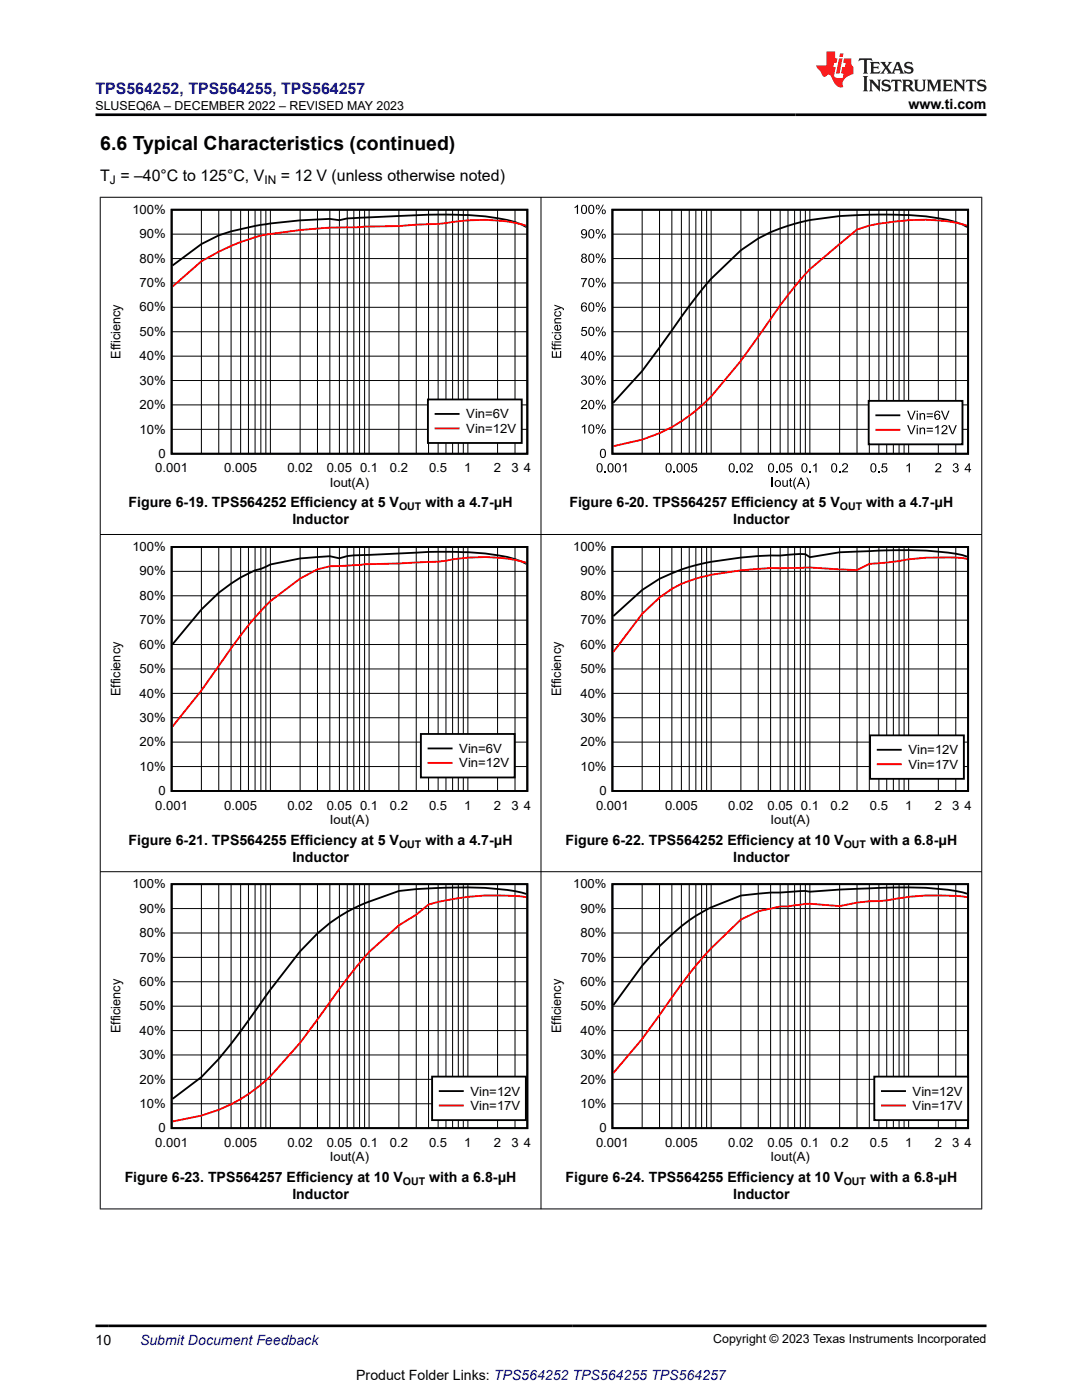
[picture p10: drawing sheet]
<svg xmlns="http://www.w3.org/2000/svg" width="216mm" height="279mm" viewBox="0 0 216 279" stroke-linecap="round" stroke-linejoin="round" font-family="sans-serif">
<path d="M34.2 41.9h71v48.7h-71zM105 45.3a15.2 15.2 0 0 0-5.7-1.8 95.5 95.5 0 0 0-19.7-.4l-10.3 .5-1.6 .3-1.9-.2a90.8 90.8 0 0 0-14.9 1.4l-1.3 .3a27.7 27.7 0 0 0-9.4 3.3l-5.8 4.3" fill="none" stroke="#000" stroke-width=".37"/>
<g fill="none" stroke="#000" stroke-width=".2">
<path d="M34.2 56.5h71M34.2 51.6h71M34.2 46.7h71M40.2 41.9v48.7M43.7 41.9v48.7M46.1 41.9v48.7M48 41.9v48.7M49.6 41.9v48.7M50.9 41.9v48.7M52 41.9v48.7M53 41.9v48.7M54 41.9v48.7"/>
<path d="M59.9 41.9v48.7M63.3 41.9v48.7M65.8 41.9v48.7M67.7 41.9v48.7M69.3 41.9v48.7M70.6 41.9v48.7M71.7 41.9v48.7M72.8 41.9v48.7M73.6 41.9v48.7M79.6 41.9v48.7M83.1 41.9v48.7M85.5 41.9v48.7"/>
<path d="M87.4 41.9v48.7M89 41.9v48.7M90.3 41.9v48.7M91.4 41.9v48.7M92.4 41.9v48.7M93.4 41.9v48.7M99.3 41.9v48.7M102.8 41.9v48.7M34.2 75.9h71M34.2 71.1h71M34.2 66.2h71M34.2 61.3h71"/>
<path d="M34.2 85.7h71M34.2 80.8h71"/>
</g>
<path d="M105 45.1a35.5 35.5 0 0 0-16-.6l-3.5 .2a131.5 131.5 0 0 1-12.7 .5l-3.5 .2a105.1 105.1 0 0 0-17.3 1.6l-1.1 .3a41.8 41.8 0 0 0-10.7 4.8l-5.8 5.1" fill="none" stroke="#f00" stroke-width=".37"/>
<path d="M85.4 79.7h18.7v8.7h-18.7z" fill-rule="evenodd" fill="#fff"/>
<path d="M122.2 41.9h71v48.7h-71zM193 45.3a15.7 15.7 0 0 0-5.8-1.7 93.5 93.5 0 0 0-19.7-.5l-5.9 .8a34.2 34.2 0 0 0-13.8 6l-6.8 6.8-3.5 4.4-9.4 12.9-5.7 6.4M85.4 79.7h18.7v8.7h-18.7zM86.9 82.6h4.6" fill="none" stroke="#000" stroke-width=".37"/>
<path d="M193 45a36.5 36.5 0 0 0-16.1-.6l-3.4 .6-2.5 .8-9.4 7.9-3 3.5a125 125 0 0 0-7.3 10l-3.5 4.8-5.9 7.1a32.6 32.6 0 0 1-19.5 9.9M86.9 85.5h4.6" fill="none" stroke="#f00" stroke-width=".37"/>
<g fill="#000">
<path d="M114.6 41.3l.7-.4v1.8h-.2v-1.4l-.5 .2zM115.9 55.5h1.3l-.6 1.1-.2 .7h-.2l.1-.5 .6-1.1h-1zM110.7 66.9l.3-.2 .1 .2-.2 .2a.46 .46 0 0 0 .4 .5 .46 .46 0 0 0 .4-.6l-.2-.1v-.2a.63 .63 0 0 1 .4 .9 .63 .63 0 0 1-1 .2l-.3-.4zM110.7 62.3l.3-.2 .1 .2-.2 .1a.46 .46 0 0 0 .4 .6 .46 .46 0 0 0 .4-.6l-.2-.1v-.2a.63 .63 0 0 1 .4 .9 .63 .63 0 0 1-1 .1l-.3-.3zM110.1 70.1h.2v1.1h.6v-1h.2v1h.7v-1.1h.2v1.3h-1.9zM110.1 69.1l.2 .1 .1 .3h.2v-.3h.2v.3h1.2v.2h-1.2v.2h-.2v-.2a.41 .41 0 0 1-.4-.1 .41 .41 0 0 1-.1-.5zM110.1 68.4l.2 .1 .1 .3h.2v-.3h.2v.3h1.2v.2h-1.2v.2h-.2v-.2a.41 .41 0 0 1-.4-.1 .41 .41 0 0 1-.1-.5zM110.7 63.6l.2-.1h1.1v.2h-.8a.31 .31 0 0 0-.4 .2 .31 .31 0 0 0 .2 .4h1v.3h-1.4v-.2h.2l-.2-.3zM110.6 60.8l1.4 .5a.46 .46 0 0 1 .5 .6h-.2v-.3l-.3-.1-1.4 .5v-.2l1.1-.4-1.1-.4zM116.1 75.1a.49 .49 0 0 1 .8-.1 .49 .49 0 0 1-.1 .8 .58 .58 0 0 1 0 1 .58 .58 0 0 1-.9-.5h.3a.37 .37 0 0 0 .4 .3 .37 .37 0 0 0 .3-.5 .37 .37 0 0 0-.5-.2v-.2a.32 .32 0 0 0 .4-.3 .32 .32 0 0 0-.3-.3 .32 .32 0 0 0-.3 .4l-.3-.1zM116.1 65.3h1v.2h-.8l-.1 .5a.62 .62 0 0 1 .9 .3 .62 .62 0 0 1-.4 .8 .62 .62 0 0 1-.8-.5l.3-.1a.41 .41 0 0 0 .6 .3 .41 .41 0 0 0 .1-.7 .41 .41 0 0 0-.7 0l-.2 .1zM116.1 85.2l.7-.5v1.8h-.2v-1.4l-.5 .3z"/>
<path d="M116.1 80a.6 .6 0 0 1 1 .1 .6 .6 0 0 1-.4 .9l-.5 .4h.9v.2h-1.2l.2-.4a1.09 1.09 0 0 0 .7-1.1l-.4-.1-.2 .4-.3-.1zM120.6 94h.3v.3h-.3zM124.3 92.9l.7-.5v1.9h-.3v-1.5l-.4 .3zM134.4 94h.3v.3h-.3zM138.1 92.5h.9v.2h-.7l-.1 .5a.62 .62 0 0 1 .9 .3 .62 .62 0 0 1-.4 .8 .62 .62 0 0 1-.8-.5h.2a.41 .41 0 0 0 .6 .2 .41 .41 0 0 0 .1-.6 .41 .41 0 0 0-.6 0h-.3zM147 94h.2v.3h-.2zM149.2 92.6a.6 .6 0 0 1 1 .1 .6 .6 0 0 1-.4 .9l-.5 .4h.9v.3h-1.2l.2-.4a1.09 1.09 0 0 0 .7-1.2l-.4-.1-.2 .4h-.3zM154 95.3h.3v1.8h-.3zM154.8 94h.3v.3h-.3zM157.1 92.5h.9v.2h-.7l-.1 .5a.62 .62 0 0 1 .9 .3 .62 .62 0 0 1-.5 .8 .62 .62 0 0 1-.7-.5h.2a.41 .41 0 0 0 .6 .2 .41 .41 0 0 0 .1-.6 .41 .41 0 0 0-.6 0h-.3zM156.1 95.8h.2v.8a.34 .34 0 0 0 .4 .4 .34 .34 0 0 0 .3-.5v-.7h.2v1.3h-.2v-.1a.48 .48 0 0 1-.6 .2 .48 .48 0 0 1-.3-.6zM157.6 95.5l.2-.1v.4h.3v.2h-.3v.8l.3 .3a.33 .33 0 0 1-.4 0 .33 .33 0 0 1-.1-.3v-.8h-.2v-.2h.2z"/>
<path d="M158.7 95.3h.2l-.1 .2a2 2 0 0 0 .1 2.2 1.45 1.45 0 0 1-.5-1.8zM160.9 95.3a1.41 1.41 0 0 1 .5 1.6l-.4 .8h-.1a2.05 2.05 0 0 0 0-2.4zM161.5 94h.2v.3h-.2zM162.2 92.9l.7-.5v1.9h-.2v-1.5l-.5 .3zM167.4 94h.3v.3h-.3zM168.2 92.6a.6 .6 0 0 1 .9 .1 .6 .6 0 0 1-.3 .9l-.5 .4h.9v.3h-1.2l.2-.4a1.09 1.09 0 0 0 .7-1.2l-.4-.1-.2 .4h-.3zM175.2 94h.3v.3h-.3zM176.1 92.5h.9v.2h-.8l-.1 .5a.62 .62 0 0 1 .9 .3 .62 .62 0 0 1-.4 .8 .62 .62 0 0 1-.8-.5h.3a.41 .41 0 0 0 .6 .2 .41 .41 0 0 0 .1-.6 .41 .41 0 0 0-.6 0h-.3zM180.9 92.9l.7-.5v1.9h-.3v-1.5l-.4 .3zM186.8 92.6a.6 .6 0 0 1 .9 .1 .6 .6 0 0 1-.3 .9l-.5 .4h.9v.3h-1.2l.2-.4a1.09 1.09 0 0 0 .7-1.2l-.4-.1-.2 .4h-.3zM190.3 92.6a.49 .49 0 0 1 .8-.1 .49 .49 0 0 1-.1 .8 .58 .58 0 0 1 0 1 .58 .58 0 0 1-.9-.5h.2a.37 .37 0 0 0 .5 .3 .37 .37 0 0 0 .3-.5 .37 .37 0 0 0-.6-.2l.1-.2a.32 .32 0 0 0 .4-.3 .32 .32 0 0 0-.3-.3 .32 .32 0 0 0-.4 .4l-.2-.1z"/>
<path d="M116.2 41a.66 .66 0 0 1 .8 0 .66 .66 0 0 1 .1 .8 .66 .66 0 0 1-.6 .9 .66 .66 0 0 1-.6-.9l.1-.5zM116.3 41.2a.99 .99 0 0 0 .2 1.3 .92 .92 0 0 0 0-1.4z"/>
<path d="M116.1 45.9a.72 .72 0 0 1 .9 0 .72 .72 0 0 1 .1 .9 .61 .61 0 0 1-.4 .7 .61 .61 0 0 1-.7-.4h.2a.43 .43 0 0 0 .6 .2 .43 .43 0 0 0 .1-.6 .58 .58 0 0 1-.8 .1 .58 .58 0 0 1 0-.9zM116.1 46.3a.4 .4 0 0 0 .8 0 .4 .4 0 0 0-.8 0z"/>
<path d="M116.1 50.7a.5 .5 0 0 1 .8 0 .5 .5 0 0 1-.1 .7 .54 .54 0 0 1 .2 .9 .54 .54 0 0 1-.9 0 .54 .54 0 0 1 .2-.9l-.3-.2zM116.2 51.1a.3 .3 0 0 0 .6 0 .3 .3 0 0 0-.6 0zM116.2 51.9a.37 .37 0 0 0 .7 0 .37 .37 0 0 0-.7 0z"/>
<path d="M117.6 41a.66 .66 0 0 1 .8 0 .66 .66 0 0 1 .2 .8 .66 .66 0 0 1-.6 .9 .66 .66 0 0 1-.6-.9v-.5zM117.7 41.2a.99 .99 0 0 0 .3 1.3 .92 .92 0 0 0 0-1.4z"/>
<path d="M117.7 55.6a.66 .66 0 0 1 .7 .1 .66 .66 0 0 1 .2 .7 .66 .66 0 0 1-.6 .9 .66 .66 0 0 1-.6-.9v-.5zM117.7 55.8a.99 .99 0 0 0 .3 1.3 .92 .92 0 0 0 0-1.4z"/>
<path d="M117.7 50.7a.66 .66 0 0 1 .7 .1 .66 .66 0 0 1 .2 .7 .66 .66 0 0 1-.6 1 .66 .66 0 0 1-.6-1v-.5zM117.7 50.9a.99 .99 0 0 0 .3 1.4 .92 .92 0 0 0 0-1.5z"/>
<path d="M117.7 45.8a.66 .66 0 0 1 .7 .1 .66 .66 0 0 1 .2 .8 .66 .66 0 0 1-.6 .9 .66 .66 0 0 1-.6-.9v-.6zM117.7 46a.99 .99 0 0 0 .3 1.4 .92 .92 0 0 0 0-1.5z"/>
<path d="M118.9 55.9a.45 .45 0 0 1 .9 0 .45 .45 0 0 1-.9 0zM119.1 55.7l.1 .5a.28 .28 0 0 0 .3-.3 .28 .28 0 0 0-.4-.2zM120.3 55.5h.2l-1 1.9h-.2zM120.1 56.9a.45 .45 0 0 1 .9 0 .45 .45 0 0 1-.9 0zM120.3 56.6l.1 .6a.28 .28 0 0 0 .3-.3 .28 .28 0 0 0-.4-.3z"/>
<path d="M118.9 51a.45 .45 0 0 1 .9 0 .45 .45 0 0 1-.9 0zM119.1 50.8l.1 .6a.28 .28 0 0 0 .3-.3 .28 .28 0 0 0-.4-.3zM120.3 50.6h.2l-1 1.9h-.2zM120.1 52a.45 .45 0 0 1 .9 0 .45 .45 0 0 1-.9 0zM120.3 51.8l.1 .5a.28 .28 0 0 0 .3-.3 .28 .28 0 0 0-.4-.2z"/>
<path d="M118.9 46.2a.45 .45 0 0 1 .9 0 .45 .45 0 0 1-.9 0zM119.1 45.9l.1 .6a.28 .28 0 0 0 .3-.3 .28 .28 0 0 0-.4-.3zM120.3 45.7h.2l-1 1.9h-.2zM120.1 47.1a.45 .45 0 0 1 .9 0 .45 .45 0 0 1-.9 0zM120.3 46.9l.1 .5a.28 .28 0 0 0 .3-.3 .28 .28 0 0 0-.4-.2z"/>
<path d="M118.9 41.3a.45 .45 0 0 1 .9 0 .45 .45 0 0 1-.9 0zM119.1 41.1l.1 .5a.28 .28 0 0 0 .3-.3 .28 .28 0 0 0-.4-.2zM120.3 40.8h.2l-1 2h-.2zM120.1 42.3a.45 .45 0 0 1 .9 0 .45 .45 0 0 1-.9 0zM120.3 42l.1 .6a.28 .28 0 0 0 .3-.3 .28 .28 0 0 0-.4-.3z"/>
<path d="M110.1 68.1h.3v.2h-.3zM110.6 68.1h1.4v.2h-1.4z"/>
<path d="M110.1 66.3h.3v.2h-.3zM110.6 66.3h1.4v.2h-1.4z"/>
<path d="M110.8 65l.6-.2v1a.38 .38 0 0 0 .4-.3 .38 .38 0 0 0-.3-.4l.1-.3a.65 .65 0 0 1 .2 .9 .65 .65 0 0 1-.9 .2 .65 .65 0 0 1-.1-.9zM110.9 65.1l-.1 .5 .4 .2v-.7z"/>
<path d="M116.7 70.1h.2v1.2h.2v.2h-.2v.4h-.2v-.4h-.9v-.2zM116.7 70.4l-.6 .9h.6z"/>
<path d="M116.1 60.5l.3-.1h.4l.3 .4h-.2a.37 .37 0 0 0-.5-.3 .37 .37 0 0 0-.2 .5l-.1 .2a.59 .59 0 0 1 .9 .1 .59 .59 0 0 1-.2 .9 .59 .59 0 0 1-.8-.4l-.1-.8zM116.2 61.6a.4 .4 0 0 0 .8 0 .4 .4 0 0 0-.8 0z"/>
<path d="M117.7 75.1a.66 .66 0 0 1 .7 0 .66 .66 0 0 1 .2 .8 .66 .66 0 0 1-.6 .9 .66 .66 0 0 1-.6-.9v-.5zM117.7 75.3a.99 .99 0 0 0 .3 1.3 .92 .92 0 0 0 0-1.5z"/>
<path d="M117.7 70.2a.66 .66 0 0 1 .7 .1 .66 .66 0 0 1 .2 .7 .66 .66 0 0 1-.6 .9 .66 .66 0 0 1-.6-.9v-.5zM117.7 70.4a.99 .99 0 0 0 .3 1.4 .92 .92 0 0 0 0-1.5z"/>
<path d="M117.7 65.3a.66 .66 0 0 1 .7 .1 .66 .66 0 0 1 .2 .7 .66 .66 0 0 1-.6 1 .66 .66 0 0 1-.6-1v-.5zM117.7 65.5a.99 .99 0 0 0 .3 1.4 .92 .92 0 0 0 0-1.5z"/>
<path d="M117.7 60.5a.66 .66 0 0 1 .7 0 .66 .66 0 0 1 .2 .8 .66 .66 0 0 1-.6 .9 .66 .66 0 0 1-.6-.9v-.5zM117.7 60.7a.99 .99 0 0 0 .3 1.3 .92 .92 0 0 0 0-1.5z"/>
<path d="M118.9 75.4a.45 .45 0 0 1 .9 0 .45 .45 0 0 1-.9 0zM119.1 75.2l.1 .5a.28 .28 0 0 0 .3-.3 .28 .28 0 0 0-.4-.2zM120.3 74.9h.2l-1 1.9h-.2zM120.1 76.3a.45 .45 0 0 1 .9 0 .45 .45 0 0 1-.9 0zM120.3 76.1l.1 .6a.28 .28 0 0 0 .3-.4 .28 .28 0 0 0-.4-.2z"/>
<path d="M118.9 70.5a.45 .45 0 0 1 .9 0 .45 .45 0 0 1-.9 0zM119.1 70.3l.1 .5a.28 .28 0 0 0 .3-.3 .28 .28 0 0 0-.4-.2zM120.3 70.1h.2l-1 1.9h-.2zM120.1 71.5a.45 .45 0 0 1 .9 0 .45 .45 0 0 1-.9 0zM120.3 71.2l.1 .6a.28 .28 0 0 0 .3-.3 .28 .28 0 0 0-.4-.3z"/>
<path d="M118.9 65.7a.45 .45 0 0 1 .9 0 .45 .45 0 0 1-.9 0zM119.1 65.4l.1 .6a.28 .28 0 0 0 .3-.3 .28 .28 0 0 0-.4-.3zM120.3 65.2h.2l-1 1.9h-.2zM120.1 66.6a.45 .45 0 0 1 .9 0 .45 .45 0 0 1-.9 0zM120.3 66.4l.1 .5a.28 .28 0 0 0 .3-.3 .28 .28 0 0 0-.4-.2z"/>
<path d="M118.9 60.8a.45 .45 0 0 1 .9 0 .45 .45 0 0 1-.9 0zM119.1 60.5l.1 .6a.28 .28 0 0 0 .3-.3 .28 .28 0 0 0-.4-.3zM120.3 60.3h.2l-1 1.9h-.2zM120.1 61.7a.45 .45 0 0 1 .9 0 .45 .45 0 0 1-.9 0zM120.3 61.5l.1 .6a.28 .28 0 0 0 .3-.4 .28 .28 0 0 0-.4-.2z"/>
<path d="M117.7 84.8a.66 .66 0 0 1 .7 .1 .66 .66 0 0 1 .2 .7 .66 .66 0 0 1-.6 .9 .66 .66 0 0 1-.6-.9v-.5zM117.7 85a.99 .99 0 0 0 .3 1.4 .92 .92 0 0 0 0-1.5z"/>
<path d="M117.7 79.9a.66 .66 0 0 1 .7 .1 .66 .66 0 0 1 .2 .7 .66 .66 0 0 1-.6 1 .66 .66 0 0 1-.6-1v-.5zM117.7 80.1a.99 .99 0 0 0 .3 1.4 .92 .92 0 0 0 0-1.5z"/>
<path d="M118.9 85.1a.45 .45 0 0 1 .9 0 .45 .45 0 0 1-.9 0zM119.1 84.9l.1 .6a.28 .28 0 0 0 .3-.4 .28 .28 0 0 0-.4-.2zM120.3 84.7h.2l-1 1.9h-.2zM120.1 86.1a.45 .45 0 0 1 .9 0 .45 .45 0 0 1-.9 0zM120.3 85.9l.1 .5a.28 .28 0 0 0 .3-.3 .28 .28 0 0 0-.4-.2z"/>
<path d="M118.9 80.3a.45 .45 0 0 1 .9 0 .45 .45 0 0 1-.9 0zM119.1 80l.1 .6a.28 .28 0 0 0 .3-.3 .28 .28 0 0 0-.4-.3zM120.3 79.8h.2l-1 1.9h-.2zM120.1 81.2a.45 .45 0 0 1 .9 0 .45 .45 0 0 1-.9 0zM120.3 81l.1 .5a.28 .28 0 0 0 .3-.3 .28 .28 0 0 0-.4-.2z"/>
<path d="M119.3 92.5a.66 .66 0 0 1 .8 .1 .66 .66 0 0 1 .2 .8 .66 .66 0 0 1-.7 .9 .66 .66 0 0 1-.6-.9l.1-.6zM119.4 92.8a.99 .99 0 0 0 .2 1.3 .92 .92 0 0 0 0-1.5z"/>
<path d="M120 89.7a.66 .66 0 0 1 .7 0 .66 .66 0 0 1 .2 .8 .66 .66 0 0 1-.6 .9 .66 .66 0 0 1-.6-.9l.1-.5zM120.1 89.9a.99 .99 0 0 0 .2 1.3 .92 .92 0 0 0 0-1.5z"/>
<path d="M121.5 92.5a.66 .66 0 0 1 .8 .1 .66 .66 0 0 1 .1 .8 .66 .66 0 0 1-.6 .9 .66 .66 0 0 1-.6-.9l.1-.6zM121.6 92.8a.99 .99 0 0 0 .2 1.3 .92 .92 0 0 0 0-1.5z"/>
<path d="M122.9 92.5a.66 .66 0 0 1 .8 .1 .66 .66 0 0 1 .2 .8 .66 .66 0 0 1-.6 .9 .66 .66 0 0 1-.6-.9v-.6zM123 92.8a.99 .99 0 0 0 .3 1.3 .92 .92 0 0 0 0-1.5z"/>
<path d="M133.1 92.5a.66 .66 0 0 1 .7 .1 .66 .66 0 0 1 .2 .8 .66 .66 0 0 1-.6 .9 .66 .66 0 0 1-.6-.9l.1-.6zM133.2 92.8a.99 .99 0 0 0 .2 1.3 .92 .92 0 0 0 0-1.5z"/>
<path d="M135.3 92.5a.66 .66 0 0 1 .7 .1 .66 .66 0 0 1 .2 .8 .66 .66 0 0 1-.6 .9 .66 .66 0 0 1-.6-.9l.1-.6zM135.3 92.8a.99 .99 0 0 0 .3 1.3 .92 .92 0 0 0 0-1.5z"/>
<path d="M136.7 92.5a.66 .66 0 0 1 .8 .1 .66 .66 0 0 1 .2 .8 .66 .66 0 0 1-.7 .9 .66 .66 0 0 1-.6-.9l.1-.6zM136.8 92.8a.99 .99 0 0 0 .2 1.3 .92 .92 0 0 0 0-1.5z"/>
<path d="M145.7 92.5a.66 .66 0 0 1 .7 .1 .66 .66 0 0 1 .2 .8 .66 .66 0 0 1-.6 .9 .66 .66 0 0 1-.6-.9l.1-.6zM145.7 92.8a.99 .99 0 0 0 .3 1.3 .92 .92 0 0 0 0-1.5z"/>
<path d="M147.8 92.5a.66 .66 0 0 1 .8 .1 .66 .66 0 0 1 .2 .8 .66 .66 0 0 1-.6 .9 .66 .66 0 0 1-.6-.9v-.6zM147.9 92.8a.99 .99 0 0 0 .3 1.3 .92 .92 0 0 0 0-1.5z"/>
<path d="M153.5 92.5a.66 .66 0 0 1 .8 .1 .66 .66 0 0 1 .2 .8 .66 .66 0 0 1-.6 .9 .66 .66 0 0 1-.7-.9l.1-.6zM153.6 92.8a.99 .99 0 0 0 .3 1.3 .92 .92 0 0 0 0-1.5z"/>
<path d="M154.6 96.5a.67 .67 0 0 1 1.3 0 .67 .67 0 0 1-1.3 0zM154.9 96.1a.46 .46 0 0 0 0 .7 .46 .46 0 0 0 .7-.1l-.1-.6-.3-.1z"/>
<path d="M155.7 92.5a.66 .66 0 0 1 .8 .1 .66 .66 0 0 1 .1 .8 .66 .66 0 0 1-.6 .9 .66 .66 0 0 1-.6-.9l.1-.6zM155.8 92.8a.99 .99 0 0 0 .2 1.3 .92 .92 0 0 0 0-1.5z"/>
<path d="M159.7 95.3h.3l.7 1.8h-.3l-.2-.5h-.8l-.2 .5h-.2zM159.8 95.5l-.3 .9h.7z"/>
<path d="M160.2 92.5a.66 .66 0 0 1 .7 .1 .66 .66 0 0 1 .2 .8 .66 .66 0 0 1-.6 .9 .66 .66 0 0 1-.6-.9l.1-.6zM160.2 92.8a.99 .99 0 0 0 .3 1.3 .92 .92 0 0 0 0-1.5z"/>
<path d="M166.1 92.5a.66 .66 0 0 1 .8 .1 .66 .66 0 0 1 .2 .8 .66 .66 0 0 1-.7 .9 .66 .66 0 0 1-.6-.9l.1-.6zM166.2 92.8a.99 .99 0 0 0 .2 1.3 .92 .92 0 0 0 0-1.5z"/>
<path d="M173.9 92.5a.66 .66 0 0 1 .8 .1 .66 .66 0 0 1 .2 .8 .66 .66 0 0 1-.6 .9 .66 .66 0 0 1-.6-.9v-.6zM174 92.8a.99 .99 0 0 0 .3 1.3 .92 .92 0 0 0 0-1.5z"/>
<path d="M193.3 92.4h.2v1.2h.3v.2h-.3v.5h-.2v-.5h-.8v-.2zM193.3 92.8l-.6 .8h.6z"/>
</g>
<g fill="none" stroke="#000" stroke-width=".2">
<path d="M122.2 56.5h71M122.2 51.6h71M122.2 46.7h71M128.1 41.9v48.7M131.6 41.9v48.7M134.1 41.9v48.7M136 41.9v48.7M137.5 41.9v48.7M138.8 41.9v48.7M140 41.9v48.7M141 41.9v48.7M141.9 41.9v48.7"/>
<path d="M147.8 41.9v48.7M151.3 41.9v48.7M153.8 41.9v48.7M155.7 41.9v48.7M157.2 41.9v48.7M158.6 41.9v48.7M159.7 41.9v48.7M160.7 41.9v48.7M161.6 41.9v48.7M167.5 41.9v48.7M171 41.9v48.7M173.5 41.9v48.7"/>
<path d="M175.4 41.9v48.7M176.9 41.9v48.7M178.3 41.9v48.7M179.4 41.9v48.7M180.4 41.9v48.7M181.3 41.9v48.7M187.2 41.9v48.7M190.7 41.9v48.7M122.2 75.9h71M122.2 71.1h71M122.2 66.2h71M122.2 61.3h71"/>
<path d="M122.2 85.7h71M122.2 80.8h71"/>
</g>
<path d="M173.3 80h18.8v8.7h-18.8z" fill-rule="evenodd" fill="#fff" stroke="#000" stroke-width=".37"/>
<path d="M174.9 82.9h4.6M34.2 109.2h71v48.7h-71zM105 112.5a17.2 17.2 0 0 0-5.7-1.7 91.7 91.7 0 0 0-19.7-.3l-6.8 .3a15 15 0 0 0-5.1 .6l-1.9-.4-5.9 .4-5.9 1.3-2 .8a22.2 22.2 0 0 0-8.3 4.8l-3.5 3.3-5.8 7" fill="none" stroke="#000" stroke-width=".37"/>
<g fill="#000">
<path d="M181 82h.3l.6 1.6 .6-1.6h.2l-.7 1.8h-.3zM181 84.8h.3l.6 1.7 .6-1.7h.2l-.7 1.9h-.3zM183.5 82.5h.2v.1a.48 .48 0 0 1 .6-.2 .48 .48 0 0 1 .3 .6v.8h-.2v-.8a.31 .31 0 0 0-.3-.4 .31 .31 0 0 0-.4 .2v1h-.2zM183.5 85.3h.2v.2a.48 .48 0 0 1 .6-.2 .48 .48 0 0 1 .3 .5v.9h-.2v-.8a.31 .31 0 0 0-.3-.4 .31 .31 0 0 0-.4 .2v1h-.2zM186.6 85.3l.7-.5v1.9h-.3v-1.5l-.4 .3zM187.8 82h.2l.6 1.6 .6-1.6h.3l-.8 1.8h-.2zM188 85a.6 .6 0 0 1 1 .1 .6 .6 0 0 1-.3 .9l-.6 .4h1v.3h-1.3l.2-.4a1.09 1.09 0 0 0 .7-1.2l-.4-.1-.2 .4h-.2zM189.2 84.8h.3l.6 1.7 .6-1.7h.2l-.7 1.9h-.3z"/>
<path d="M182.9 82h.2v.2h-.2zM182.9 82.5h.2v1.3h-.2z"/>
<path d="M182.9 84.8h.2v.3h-.2zM182.9 85.3h.2v1.4h-.2z"/>
<path d="M184.9 82.5h1.2v.2h-1.2zM184.9 83h1.2v.3h-1.2z"/>
<path d="M184.9 85.4h1.2v.2h-1.2zM184.9 85.9h1.2v.2h-1.2z"/>
<path d="M186.6 82.2l.3-.2h.4l.3 .4h-.2a.37 .37 0 0 0-.5-.3 .37 .37 0 0 0-.3 .5v.2a.59 .59 0 0 1 .9 .1 .59 .59 0 0 1-.2 .9 .59 .59 0 0 1-.8-.4l-.1-.8zM186.7 83.2a.4 .4 0 0 0 .8 0 .4 .4 0 0 0-.8 0z"/>
</g>
<path d="M174.9 85.8h4.6M105 112.3a34.8 34.8 0 0 0-16-.4l-1.6 .2-14.6 .5-1.1 .2-5.9 .2-2.5 .6-3.4 1.9-5.9 4.5-2 1.9a83.3 83.3 0 0 0-8.3 11l-3.5 4.9-5.8 7.2" fill="none" stroke="#f00" stroke-width=".37"/>
<g fill="none" stroke="#000" stroke-width=".2">
<path d="M34.2 118.9h71M34.2 114h71M40.2 109.2v48.7M43.7 109.2v48.7M46.1 109.2v48.7M48 109.2v48.7M49.6 109.2v48.7M50.9 109.2v48.7M52 109.2v48.7M53 109.2v48.7M54 109.2v48.7M59.9 109.2v48.7"/>
<path d="M63.3 109.2v48.7M65.8 109.2v48.7M67.7 109.2v48.7M69.3 109.2v48.7M70.6 109.2v48.7M71.7 109.2v48.7M72.8 109.2v48.7M73.6 109.2v48.7M79.6 109.2v48.7M83.1 109.2v48.7M85.5 109.2v48.7M87.4 109.2v48.7"/>
<path d="M89 109.2v48.7M90.3 109.2v48.7M91.4 109.2v48.7M92.4 109.2v48.7M93.4 109.2v48.7M99.3 109.2v48.7M102.8 109.2v48.7M34.2 138.4h71M34.2 133.5h71M34.2 128.6h71M34.2 123.8h71M34.2 153h71"/>
<path d="M34.2 148.1h71M34.2 143.2h71"/>
</g>
<path d="M84 146.5h18.7v8.7h-18.7z" fill-rule="evenodd" fill="#fff"/>
<path d="M122.2 109.2h71v48.7h-71zM193 111.1a41.6 41.6 0 0 0-12.6-1.3l-12.9 .4-5.9 1-.9-.6-5 .3a73.1 73.1 0 0 0-16.9 1.9 31.2 31.2 0 0 0-10.7 4.9l-5.7 5.3M84 146.5h18.7v8.7h-18.7zM85.5 149.4h4.6" fill="none" stroke="#000" stroke-width=".37"/>
<path d="M193 111.5a54.4 54.4 0 0 0-14.7 .6l-4.8 .4-2.5 1.3-9.4-.5-4.4 .1a77 77 0 0 0-17.2 1.8 21.6 21.6 0 0 0-11.9 7.3l-5.7 7.6M85.5 152.2h4.6" fill="none" stroke="#f00" stroke-width=".37"/>
<g fill="none" stroke="#000" stroke-width=".2">
<path d="M122.2 118.9h71M122.2 114h71M128.1 109.2v48.7M131.6 109.2v48.7M134.1 109.2v48.7M136 109.2v48.7M137.5 109.2v48.7M138.8 109.2v48.7M140 109.2v48.7M141 109.2v48.7M141.9 109.2v48.7M147.8 109.2v48.7"/>
<path d="M151.3 109.2v48.7M153.8 109.2v48.7M155.7 109.2v48.7M157.2 109.2v48.7M158.6 109.2v48.7M159.7 109.2v48.7M160.7 109.2v48.7M161.6 109.2v48.7M167.5 109.2v48.7M171 109.2v48.7M173.5 109.2v48.7M175.4 109.2v48.7"/>
<path d="M176.9 109.2v48.7M178.3 109.2v48.7M179.4 109.2v48.7M180.4 109.2v48.7M181.3 109.2v48.7M187.2 109.2v48.7M190.7 109.2v48.7M122.2 138.4h71M122.2 133.5h71M122.2 128.6h71M122.2 123.8h71M122.2 153h71"/>
<path d="M122.2 148.1h71M122.2 143.2h71"/>
</g>
<path d="M173.6 146.8h18.7v8.6h-18.7z" fill-rule="evenodd" fill="#fff"/>
<path d="M173.6 146.8h18.7v8.6h-18.7zM175.1 149.6h4.6M34.2 176.5h71v48.7h-71zM105 178.4a53.3 53.3 0 0 0-14.7-1.3l-7.2 .3-3.5 .4-6 2.1a32.3 32.3 0 0 0-13.7 10l-5.9 7.6-4.4 6.2a82.3 82.3 0 0 1-9.4 11.3l-5.8 4.3" fill="none" stroke="#000" stroke-width=".37"/>
<path d="M175.1 152.5h4.6M105 179.1a49.2 49.2 0 0 0-19.5 1.4l-2.4 2-3.5 2.2-6 5.3-3 3.6-4.8 6.4a95.2 95.2 0 0 1-12.8 15.6 32.5 32.5 0 0 1-18.6 8.2" fill="none" stroke="#f00" stroke-width=".37"/>
<g fill="none" stroke="#000" stroke-width=".2">
<path d="M40.2 176.5v48.7M43.7 176.5v48.7M46.1 176.5v48.7M48 176.5v48.7M49.6 176.5v48.7M50.9 176.5v48.7M52 176.5v48.7M53 176.5v48.7M54 176.5v48.7M59.9 176.5v48.7M63.3 176.5v48.7M65.8 176.5v48.7"/>
<path d="M67.7 176.5v48.7M69.3 176.5v48.7M70.6 176.5v48.7M71.7 176.5v48.7M72.8 176.5v48.7M73.6 176.5v48.7M79.6 176.5v48.7M83.1 176.5v48.7M85.5 176.5v48.7M87.4 176.5v48.7M89 176.5v48.7M90.3 176.5v48.7"/>
<path d="M91.4 176.5v48.7M92.4 176.5v48.7M93.4 176.5v48.7M99.3 176.5v48.7M102.8 176.5v48.7M34.2 195.9h71M34.2 191.1h71M34.2 186.2h71M34.2 181.3h71M34.2 215.4h71M34.2 210.5h71M34.2 205.7h71"/>
<path d="M34.2 200.8h71M34.2 220.3h71"/>
</g>
<path d="M86.2 214.9h18.7v8.6h-18.7z" fill-rule="evenodd" fill="#fff"/>
<path d="M122.2 176.5h71v48.7h-71zM193 178.4a58.2 58.2 0 0 0-16.1-1.2l-9.4 .3-5.9 .5a21.4 21.4 0 0 0-5.9 .1h-1.9l-6 .6-6.8 2.8a35.8 35.8 0 0 0-9.4 7.3l-3.5 3.9-5.7 7.9M86.2 214.9h18.7v8.6h-18.7zM87.7 217.8h4.6" fill="none" stroke="#000" stroke-width=".37"/>
<path d="M193 179.1a48.2 48.2 0 0 0-16.1 .6 42.3 42.3 0 0 0-9.4 1.1l-5.9-.4-4.4 .5h-1.5l-4.4 1-3.5 1.6-5.9 5.8-3.1 3.4-2.8 3.7-7.9 10.9-5.7 6.9M87.7 220.6h4.6" fill="none" stroke="#f00" stroke-width=".37"/>
<g fill="none" stroke="#000" stroke-width=".2">
<path d="M128.1 176.5v48.7M131.6 176.5v48.7M134.1 176.5v48.7M136 176.5v48.7M137.5 176.5v48.7M138.8 176.5v48.7M140 176.5v48.7M141 176.5v48.7M141.9 176.5v48.7M147.8 176.5v48.7M151.3 176.5v48.7M153.8 176.5v48.7"/>
<path d="M155.7 176.5v48.7M157.2 176.5v48.7M158.6 176.5v48.7M159.7 176.5v48.7M160.7 176.5v48.7M161.6 176.5v48.7M167.5 176.5v48.7M171 176.5v48.7M173.5 176.5v48.7M175.4 176.5v48.7M176.9 176.5v48.7M178.3 176.5v48.7"/>
<path d="M179.4 176.5v48.7M180.4 176.5v48.7M181.3 176.5v48.7M187.2 176.5v48.7M190.7 176.5v48.7M122.2 195.9h71M122.2 191.1h71M122.2 186.2h71M122.2 181.3h71M122.2 215.4h71M122.2 210.5h71M122.2 205.7h71"/>
<path d="M122.2 200.8h71M122.2 220.3h71"/>
</g>
<path d="M174.5 214.9h18.7v8.6h-18.7z" fill-rule="evenodd" fill="#fff"/>
<path d="M174.5 214.9h18.7v8.6h-18.7zM176 217.8h4.6" fill="none" stroke="#000" stroke-width=".37"/>
<path d="M176 220.6h4.6" fill="none" stroke="#f00" stroke-width=".37"/>
<path d="M19.9 39.4h176.1M20 39.3v202M107.9 39.3v202M195.9 39.3v202M19.9 106.7h176.1M19.9 174h176.1M19.9 241.3h176.1" fill="none" stroke="#000" stroke-width=".2"/>
<path d="M171.5 11.6l-.2 .6 .5-.2h.6v.1v2.2l-.2 .4h1l-.2-.4v-2.2v-.1h.5l.5 .2-.1-.6zM173.6 12.4l.2 .3v1.6l-.2 .4h1.9l.1-.6a1.08 1.08 0 0 1-1.3 .2v-.7h.6l.4 .2v-.7l-.4 .2h-.6v-.5l.2-.2a1 1 0 0 1 1 .3l-.1-.5zM175.7 12.4l.9 1.1-1 1.2h.9l-.2-.2 .5-.8 .4 .8-.2 .2h1.6l-.2-.2 .2-.5h.9l.1 .5-.1 .2h.9l-.2-.4-.8-1.9h-.5l-.9 2.1-.9-1.1 .9-1h-.8l.2 .2-.4 .6-.4-.6 .2-.2zM179 12.8l.4 1h-.7zM180.7 12.5a.65 .65 0 0 0-.2 .7 .65 .65 0 0 0 .6 .5l.6 .1 .1 .3a.79 .79 0 0 1-.7 .4 .79 .79 0 0 1-.7-.5l.1 .7 .2-.1a.93 .93 0 0 0 1.1 0 .93 .93 0 0 0 .4-.9 1.46 1.46 0 0 0-1.2-.6l-.1-.3a1.09 1.09 0 0 1 1.2 .2l-.2-.6-.1 .1-.5-.2zM172.2 15.2l.2 .4v2.2l-.2 .4h1l-.2-.4v-2.2l.2-.4zM173.4 15.9l.2 .4v1.5l-.2 .4h.8l-.3-.4 .1-1.3 1.6 1.8v-2l.2-.4h-.7l.1 .2 .1 1.1-1.2-1.3zM176.2 16a.65 .65 0 0 0-.2 .8 .65 .65 0 0 0 .6 .4l.6 .2 .1 .2a.79 .79 0 0 1-.7 .4 .79 .79 0 0 1-.7-.5l.1 .7 .2-.1a.93 .93 0 0 0 1.1 .1 .93 .93 0 0 0 .4-1 1.46 1.46 0 0 0-1.2-.5l-.1-.4a1.09 1.09 0 0 1 1.2 .2l-.1-.6-.2 .1-.5-.1zM177.9 15.9l-.1 .6a.63 .63 0 0 1 .8-.3v1.6l-.3 .4h1l-.2-.4v-1.6a.66 .66 0 0 1 .8 .3l-.1-.6zM180 15.9l.2 .4v1.5l-.2 .4h1l-.2-.2-.1-.7h.5l.1 .2a.79 .79 0 0 0 1.2 .6l-1-.9a.61 .61 0 0 0 .6-.6 .61 .61 0 0 0-.5-.7zM180.8 16.2h.1a.47 .47 0 0 1 .5 .1 .47 .47 0 0 1 .1 .5l-.1 .1-.7 .1zM182.3 15.9l.2 .2a2.27 2.27 0 0 0 .4 2 1.04 1.04 0 0 0 1.7-.7v-1.3l.2-.2h-.8l.2 .4v1.1a.6 .6 0 0 1-.6 .6 .6 .6 0 0 1-.6-.6v-1.1l.3-.4zM184.9 15.9l.2 .4v1.5l-.2 .4h.8l-.3-.4v-1.4l.9 1.9 .9-1.9v1.4l-.3 .4h1l-.2-.4v-1.5l.2-.4h-.8l-.7 1.5-.6-1.5zM188.1 15.9l.2 .4v1.5l-.2 .4h1.9l.1-.6a1.09 1.09 0 0 1-1.3 .2v-.7h.6l.4 .2v-.6l-.4 .2h-.6v-.6l.2-.1a1.01 1.01 0 0 1 1 .3l-.1-.6zM190.2 15.9l.3 .4v1.5l-.3 .4h.8l-.2-.4v-1.3l1.6 1.8v-2l.2-.4h-.7l.2 .2v1.1l-1.2-1.3zM192.8 15.9l-.1 .6a.63 .63 0 0 1 .8-.3v1.6l-.3 .4h1l-.2-.4v-1.6a.66 .66 0 0 1 .8 .3l-.1-.6zM195.2 16a.65 .65 0 0 0-.2 .8 .65 .65 0 0 0 .6 .4l.6 .2 .2 .2a.79 .79 0 0 1-.7 .4 .79 .79 0 0 1-.7-.5l.1 .7 .2-.1a.93 .93 0 0 0 1 .1 .93 .93 0 0 0 .5-1 1.46 1.46 0 0 0-1.3-.5v-.4a1.09 1.09 0 0 1 1.2 .2l-.2-.6-.2 .1-.5-.1z" fill="#231f20"/>
<path d="M164.9 10.3v2.7h-2l.1 .4 .8 1a.95 .95 0 0 0 1 .9 .59 .59 0 0 1 .5-.4 .59 .59 0 0 1 .5 .3l.4 .8a1.59 1.59 0 0 0 2.1 1.4 1.61 1.61 0 0 1 1-2.3l1-.3-.1-1.5a1.59 1.59 0 0 1-.3-1.7h-1.5l-.2 .9h.6l-.2 .9h-.5l-.2 .9v.3l.4 .1-.1 .9h-.7a.73 .73 0 0 1-1-.7l.3-1.5h-.5l.1-.9h.5l.2-.9h-.5v-1.3zM167.4 11.6l-.6 3.1h.7l.6-3.1zM167.6 10.7l-.1 .6h.7l.1-.6z" fill="#ed1c24"/>
<path d="M19 22.9h177.8M19 264.6h177.8" fill="none" stroke="#000" stroke-width=".53"/>
<text font-size="3.9" x="20" y="29.9">6.6 Typical Characteristics (continued)</text>
<text font-size="3.2" fill="#00f" x="19" y="18.7">TPS564252, TPS564255, TPS564257</text>
<g font-size="3.2">
<text x="20" y="36.1">T = –40°C to 125°C, V</text>
<text x="56" y="36.1">= 12 V (unless otherwise noted)</text>
</g>
<g font-size="2.8">
<text x="181.3" y="21.8">www.ti.com</text>
<text x="25.7" y="101.3">Figure 6-19. TPS564252 Efficiency at 5 V</text>
<text x="84.9" y="101.3">with a 4.7-μH</text>
<text x="113.6" y="101.3">Figure 6-20. TPS564257 Efficiency at 5 V</text>
<text x="172.8" y="101.3">with a 4.7-μH</text>
<text x="58.3" y="104.7">Inductor</text>
<text x="146.3" y="104.7">Inductor</text>
<text x="25.7" y="168.6">Figure 6-21. TPS564255 Efficiency at 5 V</text>
<text x="58.3" y="172">Inductor</text>
<text x="84.9" y="168.6">with a 4.7-μH</text>
<text x="112.8" y="168.6">Figure 6-22. TPS564252 Efficiency at 10 V</text>
<text x="146.3" y="172">Inductor</text>
<text x="173.6" y="168.6">with a 6.8-μH</text>
<text x="24.9" y="235.9">Figure 6-23. TPS564257 Efficiency at 10 V</text>
<text x="58.3" y="239.3">Inductor</text>
<text x="85.7" y="235.9">with a 6.8-μH</text>
<text x="112.8" y="235.9">Figure 6-24. TPS564255 Efficiency at 10 V</text>
<text x="146.3" y="239.3">Inductor</text>
<text x="173.6" y="235.9">with a 6.8-μH</text>
<text x="19" y="268.4">10</text>
<text x="71.1" y="275.3">Product Folder Links: TPS564252 TPS564255 TPS564257</text>
</g>
<text font-size="2.8" fill="#00f" x="27.9" y="268.4">Submit Document Feedback</text>
<g font-size="2.6">
<text x="24" y="71.6" transform="rotate(-90 24 71.6)">Efficiency</text>
<text x="24" y="138.9" transform="rotate(-90 24 138.9)">Efficiency</text>
<text x="112" y="138.9" transform="rotate(-90 112 138.9)">Efficiency</text>
<text x="24" y="206.2" transform="rotate(-90 24 206.2)">Efficiency</text>
<text x="112" y="206.2" transform="rotate(-90 112 206.2)">Efficiency</text>
</g>
<g font-size="2.5">
<text x="19" y="21.9">SLUSEQ6A – DECEMBER 2022 – REVISED MAY 2023</text>
<text x="26.4" y="42.7">100%</text>
<text x="27.9" y="47.6">90%</text>
<text x="27.9" y="52.4">80%</text>
<text x="27.9" y="57.3">70%</text>
<text x="27.9" y="62.2">60%</text>
<text x="27.9" y="71.9">40%</text>
<text x="27.9" y="67">50%</text>
<text x="27.9" y="76.8">30%</text>
<text x="27.9" y="81.6">20%</text>
<text x="93" y="83.5">Vin=6V</text>
<text x="27.9" y="86.5">10%</text>
<text x="93" y="86.4">Vin=12V</text>
<text x="31" y="94.3">0.001</text>
<text x="31.6" y="91.4">0</text>
<text x="44.7" y="94.3">0.005</text>
<text x="57.3" y="94.3">0.02</text>
<text x="65.2" y="94.3">0.05</text>
<text x="71.8" y="94.3">0.1</text>
<text x="77.8" y="94.3">0.2</text>
<text x="85.6" y="94.3">0.5</text>
<text x="92.6" y="94.3">1</text>
<text x="98.6" y="94.3">2</text>
<text x="102" y="94.3">3</text>
<text x="104.5" y="94.3">4</text>
<text x="65.8" y="97.1">Iout(A)</text>
<text x="26.4" y="110">100%</text>
<text x="114.4" y="110">100%</text>
<text x="27.9" y="119.7">80%</text>
<text x="27.9" y="114.8">90%</text>
<text x="115.8" y="119.7">80%</text>
<text x="115.8" y="114.8">90%</text>
<text x="27.9" y="124.6">70%</text>
<text x="115.8" y="124.6">70%</text>
<text x="27.9" y="129.5">60%</text>
<text x="115.8" y="129.5">60%</text>
<text x="27.9" y="134.3">50%</text>
<text x="115.8" y="134.3">50%</text>
<text x="27.9" y="139.2">40%</text>
<text x="115.8" y="139.2">40%</text>
<text x="27.9" y="148.9">20%</text>
<text x="27.9" y="144.1">30%</text>
<text x="115.8" y="148.9">20%</text>
<text x="115.8" y="144.1">30%</text>
<text x="27.9" y="153.8">10%</text>
<text x="91.6" y="150.3">Vin=6V</text>
<text x="91.6" y="153.1">Vin=12V</text>
<text x="115.8" y="153.8">10%</text>
<text x="181.3" y="150.5">Vin=12V</text>
<text x="181.3" y="153.4">Vin=17V</text>
<text x="31" y="161.6">0.001</text>
<text x="31.6" y="158.7">0</text>
<text x="44.7" y="161.6">0.005</text>
<text x="57.3" y="161.6">0.02</text>
<text x="65.2" y="161.6">0.05</text>
<text x="71.8" y="161.6">0.1</text>
<text x="77.8" y="161.6">0.2</text>
<text x="85.6" y="161.6">0.5</text>
<text x="92.6" y="161.6">1</text>
<text x="98.6" y="161.6">2</text>
<text x="102" y="161.6">3</text>
<text x="104.5" y="161.6">4</text>
<text x="118.9" y="161.6">0.001</text>
<text x="119.6" y="158.7">0</text>
<text x="132.7" y="161.6">0.005</text>
<text x="145.3" y="161.6">0.02</text>
<text x="153.1" y="161.6">0.05</text>
<text x="159.8" y="161.6">0.1</text>
<text x="165.7" y="161.6">0.2</text>
<text x="173.6" y="161.6">0.5</text>
<text x="180.6" y="161.6">1</text>
<text x="186.5" y="161.6">2</text>
<text x="190" y="161.6">3</text>
<text x="192.4" y="161.6">4</text>
<text x="65.8" y="164.4">Iout(A)</text>
<text x="153.8" y="164.4">Iout(A)</text>
<text x="26.4" y="177.3">100%</text>
<text x="114.4" y="177.3">100%</text>
<text x="27.9" y="182.1">90%</text>
<text x="115.8" y="182.1">90%</text>
<text x="27.9" y="191.9">70%</text>
<text x="27.9" y="187">80%</text>
<text x="115.8" y="191.9">70%</text>
<text x="115.8" y="187">80%</text>
<text x="27.9" y="196.8">60%</text>
<text x="115.8" y="196.8">60%</text>
<text x="27.9" y="201.6">50%</text>
<text x="115.8" y="201.6">50%</text>
<text x="27.9" y="206.5">40%</text>
<text x="115.8" y="206.5">40%</text>
<text x="27.9" y="211.4">30%</text>
<text x="115.8" y="211.4">30%</text>
<text x="27.9" y="221.1">10%</text>
<text x="27.9" y="216.2">20%</text>
<text x="93.9" y="218.6">Vin=12V</text>
<text x="93.9" y="221.5">Vin=17V</text>
<text x="115.8" y="221.1">10%</text>
<text x="115.8" y="216.2">20%</text>
<text x="182.1" y="218.6">Vin=12V</text>
<text x="182.1" y="221.5">Vin=17V</text>
<text x="31.6" y="226">0</text>
<text x="119.6" y="226">0</text>
<text x="31" y="228.9">0.001</text>
<text x="44.7" y="228.9">0.005</text>
<text x="57.3" y="228.9">0.02</text>
<text x="65.2" y="228.9">0.05</text>
<text x="65.8" y="231.7">Iout(A)</text>
<text x="71.8" y="228.9">0.1</text>
<text x="77.8" y="228.9">0.2</text>
<text x="85.6" y="228.9">0.5</text>
<text x="92.6" y="228.9">1</text>
<text x="98.6" y="228.9">2</text>
<text x="102" y="228.9">3</text>
<text x="104.5" y="228.9">4</text>
<text x="118.9" y="228.9">0.001</text>
<text x="132.7" y="228.9">0.005</text>
<text x="145.3" y="228.9">0.02</text>
<text x="153.1" y="228.9">0.05</text>
<text x="153.8" y="231.7">Iout(A)</text>
<text x="159.8" y="228.9">0.1</text>
<text x="165.7" y="228.9">0.2</text>
<text x="173.6" y="228.9">0.5</text>
<text x="180.6" y="228.9">1</text>
<text x="186.5" y="228.9">2</text>
<text x="190" y="228.9">3</text>
<text x="192.4" y="228.9">4</text>
<text x="142.3" y="268.1">Copyright © 2023 Texas Instruments Incorporated</text>
</g>
<g font-size="2.4">
<text x="21.9" y="36.7">J</text>
<text x="52.8" y="36.7">IN</text>
</g>
<g font-size="2.1">
<text x="79.6" y="101.8">OUT</text>
<text x="167.6" y="101.8">OUT</text>
<text x="79.6" y="169.1">OUT</text>
<text x="168.4" y="169.1">OUT</text>
<text x="80.4" y="236.4">OUT</text>
<text x="168.4" y="236.4">OUT</text>
</g>
</svg>
